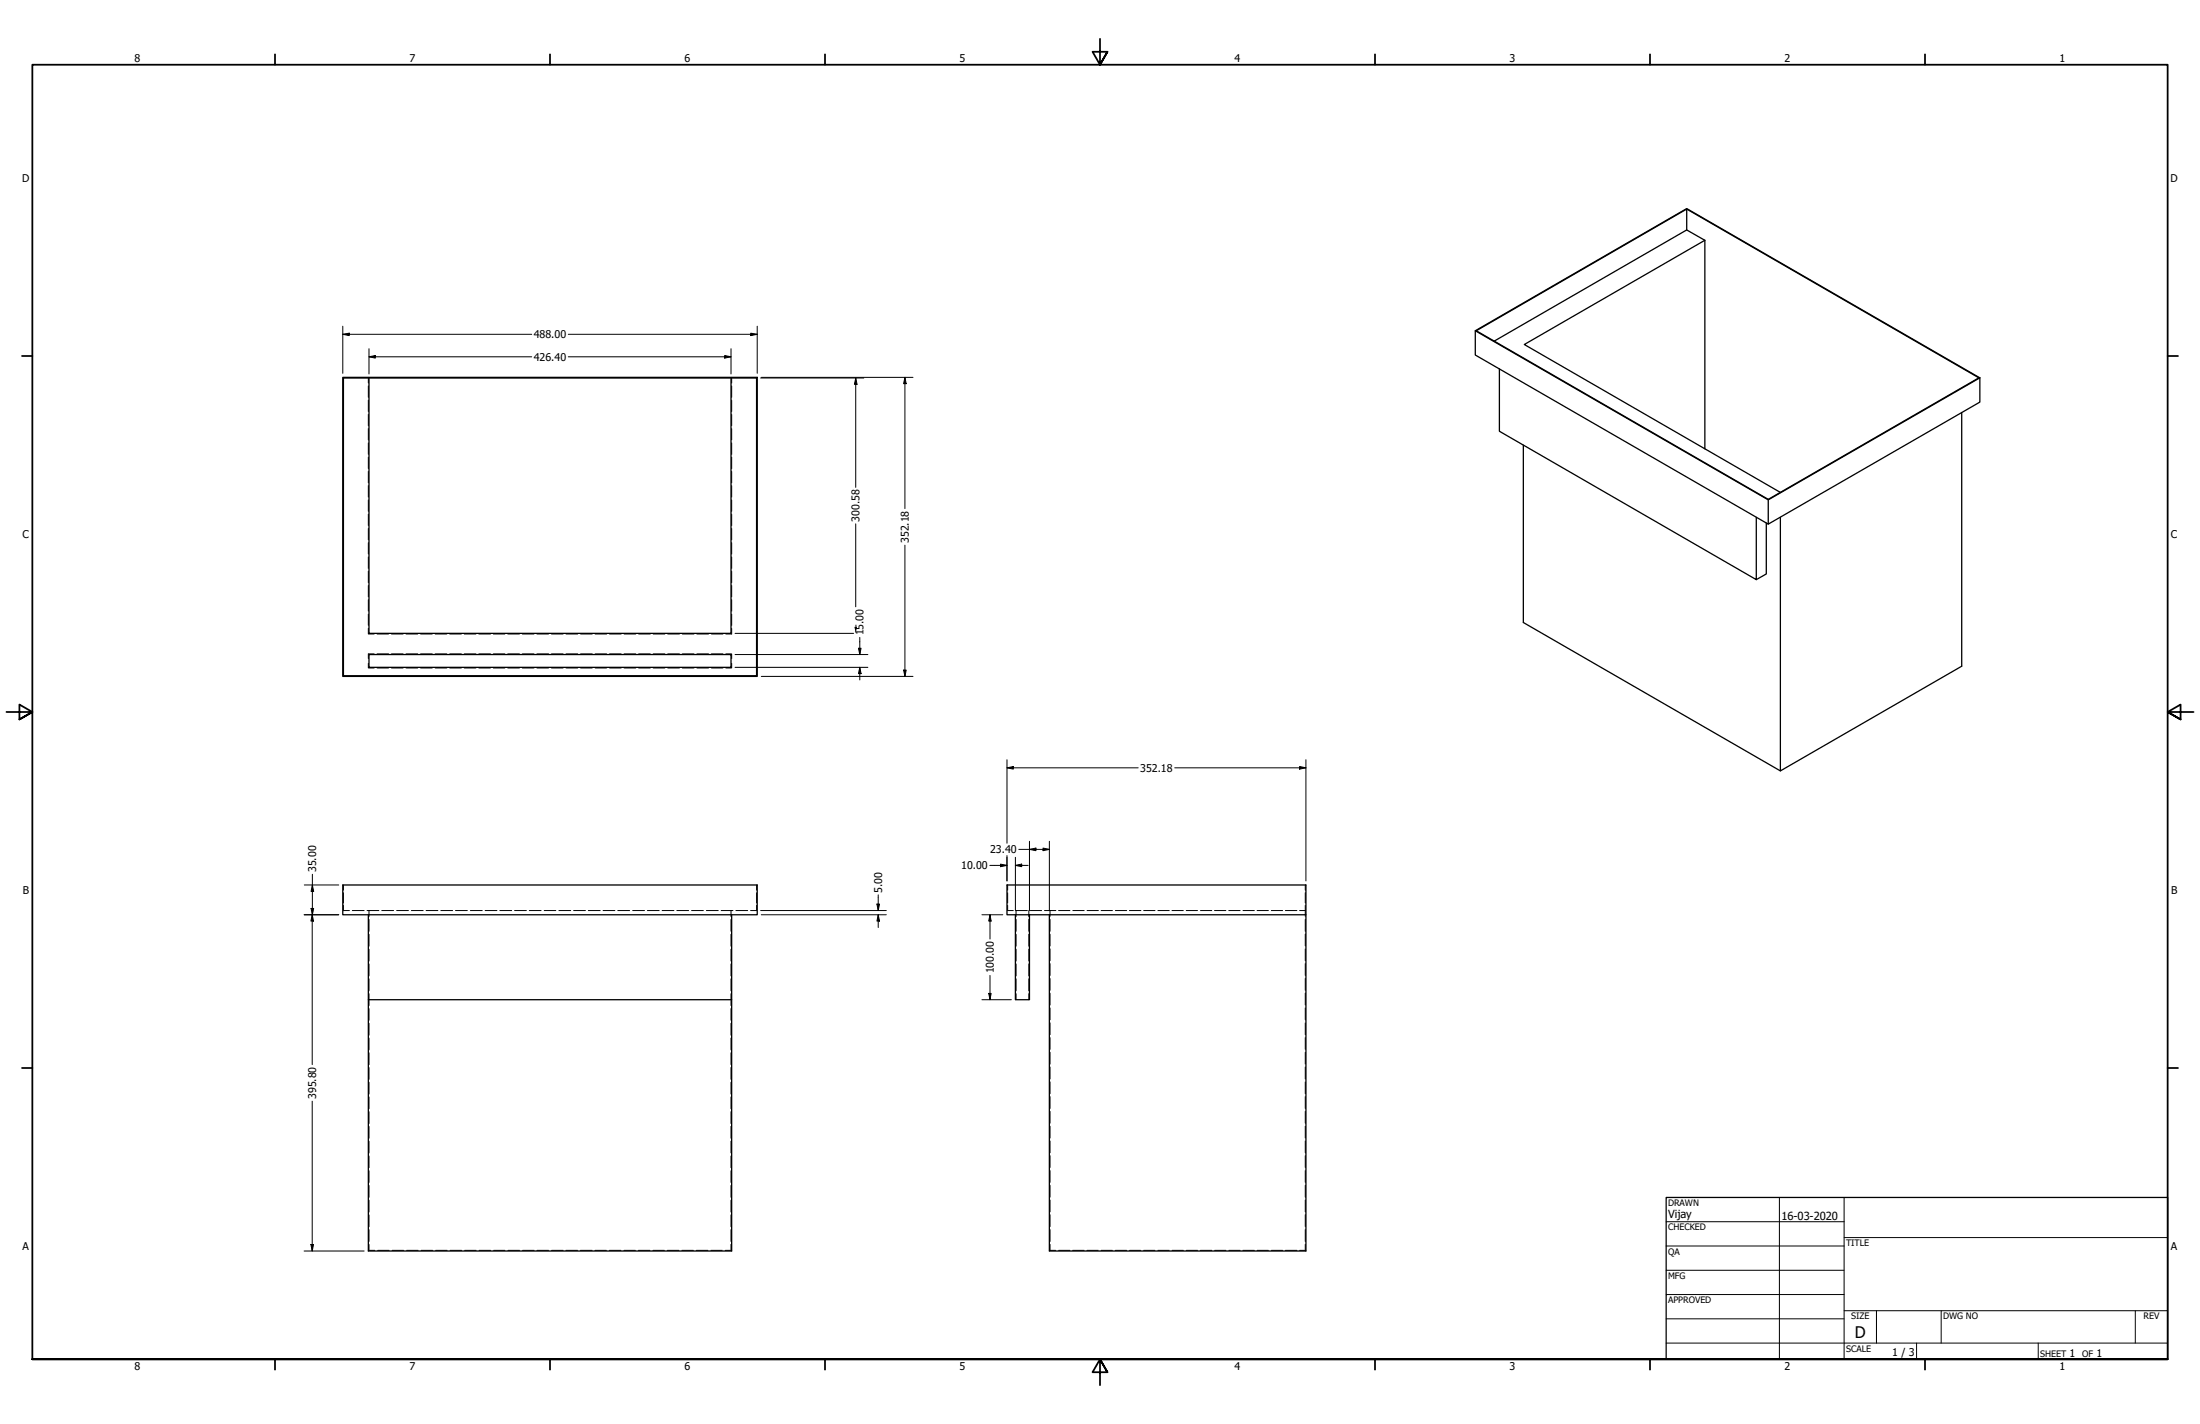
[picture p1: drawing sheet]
<svg xmlns="http://www.w3.org/2000/svg" width="864mm" height="559mm" viewBox="0 0 864 559" stroke-linecap="round" stroke-linejoin="round" font-family="sans-serif">
<!-- layer: Hidden (ANSI) -->
<g fill="none" stroke="#000" stroke-width=".39">
<path d="M144.6 148.1v2.2M144.6 151.4v4.5M144.6 157v4.5M287.2 148.1v2.2M287.2 151.4v4.5M287.2 157v4.5M144.6 162.6v4.5M144.6 168.2v4.5M144.6 173.8v4.5M144.6 179.4v4.5M287.2 162.6v4.5M287.2 168.2v4.5"/>
<path d="M287.2 173.8v4.5M287.2 179.4v4.5M144.6 185v4.5M144.6 190.6v4.5M144.6 196.2v4.5M287.2 185v4.5M287.2 190.6v4.5M287.2 196.2v4.5M144.6 201.8v4.4M144.6 207.4v4.4M144.6 213v4.4M144.6 218.6v4.5"/>
<path d="M287.2 201.8v4.4M287.2 207.4v4.4M287.2 213v4.4M287.2 218.6v4.5M144.6 224.2v4.5M144.6 229.7v4.6M144.6 235.3v4.5M287.2 224.2v4.5M287.2 229.7v4.6M287.2 235.3v4.5M144.6 246.6v2.2h2.3M144.6 241v4.4"/>
<path d="M146.9 256.6h-2.3v1.8M148 256.6h4.5M148 248.8h4.5M153.7 256.6h4.5M153.7 248.8h4.5M159.4 256.6h4.6M159.4 248.8h4.6M165.1 256.6h4.6M165.1 248.8h4.6M170.8 256.6h4.6M170.8 248.8h4.6M176.5 256.6h4.6"/>
<path d="M176.5 248.8h4.6M182.2 256.6h4.6M182.2 248.8h4.6M188 256.6h4.5M188 248.8h4.5M193.7 256.6h4.5M193.7 248.8h4.5M199.3 256.6h4.6M199.3 248.8h4.6M205 256.6h4.6M205 248.8h4.6M210.8 256.6h4.5"/>
<path d="M210.8 248.8h4.5M216.5 256.6h4.5M216.5 248.8h4.5M222.2 256.6h4.6M222.2 248.8h4.6M227.9 256.6h4.6M227.9 248.8h4.6M233.6 256.6h4.5M233.6 248.8h4.5M239.3 256.6h4.5M239.3 248.8h4.5M245 256.6h4.6"/>
<path d="M245 248.8h4.6M250.7 256.6h4.6M250.7 248.8h4.6M256.4 256.6h4.6M256.4 248.8h4.6M262.1 256.6h4.6M262.1 248.8h4.6M267.8 256.6h4.6M267.8 248.8h4.6M273.6 256.6h4.5M273.6 248.8h4.5M279.3 256.6h4.5"/>
<path d="M279.3 248.8h4.5M284.9 256.6h2.3v1.8M287.2 241v4.4M287.2 246.6v2.2h-2.3M144.6 260.3v1.8h2.3M148 262.1h4.5M153.7 262.1h4.5M159.4 262.1h4.6M165.1 262.1h4.6M170.8 262.1h4.6M176.5 262.1h4.6M182.2 262.1h4.6"/>
<path d="M188 262.1h4.5M193.7 262.1h4.5M199.3 262.1h4.6M205 262.1h4.6M210.8 262.1h4.5M216.5 262.1h4.5M222.2 262.1h4.6M227.9 262.1h4.6M233.6 262.1h4.5M239.3 262.1h4.5M245 262.1h4.6M250.7 262.1h4.6"/>
<path d="M256.4 262.1h4.6M262.1 262.1h4.6M267.8 262.1h4.6M273.6 262.1h4.5M279.3 262.1h4.5M287.2 260.3v1.8h-2.3M134.8 355.3v2h2.4M134.8 347.3v2M134.8 350.3v4M138.3 357.3h4.6M144.1 357.3h4.6M144.8 357.3v2.4"/>
<path d="M149.9 357.3h4.6M155.7 357.3h4.6M161.5 357.3h4.6M167.3 357.3h4.6M173 357.3h4.7M178.8 357.3h4.7M184.7 357.3h4.6M190.4 357.3h4.7M196.2 357.3h4.7M202 357.3h4.6M207.8 357.3h4.6M213.6 357.3h4.6"/>
<path d="M219.4 357.3h4.6M225.2 357.3h4.6M230.9 357.3h4.7M236.7 357.3h4.7M242.5 357.3h4.6M248.3 357.3h4.7M254.1 357.3h4.7M259.9 357.3h4.6M265.7 357.3h4.6M271.5 357.3h4.6M277.3 357.3h4.6M283.1 357.3h4.6"/>
<path d="M287 357.3v2.4M288.9 357.3h4.6M297 347.3v2M297 350.3v4M297 355.3v2h-2.4M395.5 355.3v2h2.3M395.5 347.3v2M395.5 350.3v4M403.3 357.3h-4.5v2.4M403.9 357.3v2.4M404.4 357.3h4.5M410 357.3h4.5"/>
<path d="M412.2 357.3v2.3M415.5 357.3h4.5M421.1 357.3h4.5M426.7 357.3h4.5M432.2 357.3h4.5M437.8 357.3h4.5M443.4 357.3h4.5M448.9 357.3h4.5M454.5 357.3h4.5M460.1 357.3h4.4M465.6 357.3h4.5M471.2 357.3h4.5"/>
<path d="M476.8 357.3h4.4M482.3 357.3h4.5M487.9 357.3h4.5M493.5 357.3h4.4M499 357.3h4.5M504.6 357.3h4.5M510.2 357.3h2.2M512.4 347.3v2M512.4 350.3v4M512.4 355.3v4.3M144.8 360.8v4.6M144.8 366.6v4.7"/>
<path d="M144.8 372.5v4.6M144.8 378.3v4.7M287 360.8v4.6M287 366.6v4.7M287 372.5v4.6M287 378.3v4.7M398.8 360.8v4.6M398.8 366.6v4.7M398.8 372.5v4.6M398.8 378.3v4.7M403.9 360.8v4.6M403.9 366.6v4.7"/>
<path d="M403.9 372.5v4.6M403.9 378.3v4.7M412.2 360.8v4.6M412.2 366.6v4.6M412.2 372.4v4.6M412.2 378.1v4.7M512.4 360.8v4.6M512.4 366.6v4.6M512.4 372.4v4.6M512.4 378.1v4.7M144.8 384.1v4.7M144.8 390v4.6"/>
<path d="M144.8 395.8v4.6M287 384.1v4.7M287 390v4.6M287 395.8v4.6M398.8 384.1v4.7M398.8 390v2.3M403.9 384.1v4.7M403.9 390v2.3M412.2 384v4.6M412.2 389.8v4.6M412.2 395.5v4.7M512.4 384v4.6"/>
<path d="M512.4 389.8v4.6M512.4 395.5v4.7M144.8 401.6v4.6M144.8 407.4v4.6M144.8 413.1v4.7M144.8 418.9v4.6M287 401.6v4.6M287 407.4v4.6M287 413.1v4.7M287 418.9v4.6M412.2 401.4v4.6M412.2 407.2v4.6"/>
<path d="M412.2 412.9v4.7M412.2 418.7v4.7M512.4 401.4v4.6M512.4 407.2v4.6M512.4 412.9v4.7M512.4 418.7v4.7M144.8 424.7v4.6M144.8 430.5v4.6M144.8 436.2v4.7M287 424.7v4.6M287 430.5v4.6M287 436.2v4.7"/>
<path d="M412.2 424.6v4.6M412.2 430.3v4.7M412.2 436.1v4.7M512.4 424.6v4.6M512.4 430.3v4.7M512.4 436.1v4.7M144.8 442v4.7M144.8 447.8v4.6M144.8 453.6v4.6M144.8 459.4v4.6M287 442v4.7M287 447.8v4.6"/>
<path d="M287 453.6v4.6M287 459.4v4.6M412.2 442v4.6M412.2 447.7v4.7M412.2 453.5v4.7M412.2 459.4v4.6M512.4 442v4.6M512.4 447.7v4.7M512.4 453.5v4.7M512.4 459.4v4.6M144.8 465.2v4.6M144.8 471v4.6"/>
<path d="M144.8 476.8v4.6M287 465.2v4.6M287 471v4.6M287 476.8v4.6M412.2 465.1v4.7M412.2 470.9v4.7M412.2 476.7v4.6M512.4 465.1v4.7M512.4 470.9v4.7M512.4 476.7v4.6M144.8 488.3v2.4h2.3M144.8 482.5v4.7"/>
<path d="M148.3 490.7h4.5M153.9 490.7h4.6M159.6 490.7h4.5M165.3 490.7h4.6M171 490.7h4.5M176.7 490.7h4.5M182.4 490.7h4.5M188 490.7h4.6M193.7 490.7h4.5M199.4 490.7h4.6M205.1 490.7h4.6M210.8 490.7h4.5"/>
<path d="M216.5 490.7h4.5M222.1 490.7h4.6M227.8 490.7h4.6M233.6 490.7h4.5M239.2 490.7h4.6M244.9 490.7h4.5M250.6 490.7h4.5M256.3 490.7h4.5M261.9 490.7h4.6M267.7 490.7h4.5M273.3 490.7h4.6M279 490.7h4.5"/>
<path d="M287 488.3v2.4h-2.3M287 482.5v4.7M412.2 488.3v2.4h2.2M412.2 482.5v4.7M415.5 490.7h4.5M421.1 490.7h4.5M426.7 490.7h4.4M432.2 490.7h4.5M437.8 490.7h4.5M443.4 490.7h4.4M448.9 490.7h4.5M454.5 490.7h4.5"/>
<path d="M460.1 490.7h4.4M465.6 490.7h4.5M471.2 490.7h4.5M476.8 490.7h4.4M482.3 490.7h4.5M487.9 490.7h4.5M493.5 490.7h4.4M499 490.7h4.5M504.6 490.7h4.5M512.4 488.3v2.4h-2.2M512.4 482.5v4.7"/>
</g>
<!-- layer: Visible (ANSI) -->
<g fill="none" stroke="#000" stroke-width=".51">
<path d="M662.1 82l114.7 66.3-82.7 47.7-114.6-66.2 82.6-47.8v8.2l-75.6 43.7M662.1 90.2l7.1 4.1M669.2 94.3l-70.8 40.9 100.5 58M669.2 94.3v81.8M579.1 129.8l83-47.9 115.1 66.4-83.1 47.9zM579.1 129.8v9.5l115 66.4M134.6 148.1h162.6v117.3h-162.6zM134.8 148.3h162.2v116.9h-162.2zM144.8 148.3v100.2h142.2v-100.2M588.6 144.7v24.5l100.8 58.3v-24.5M777.2 148.3v9.5l-83.1 47.9v-9.5M770.1 161.9v99.5l-71.2 41.1-100.9-58.2v-69.6"/>
<path d="M693.4 205.2v20l-4 2.3M698.9 203v99.5M144.8 256.9h142.2v5h-142.2zM134.6 347.3h162.6v11.7h-162.6zM144.6 359v33.3h142.6v-33.3M398.6 359v33.3h5.5v-33.3M411.9 359v131.9h100.7v-143.6h-117.3v11.7h117.3M144.6 392.3v98.6h142.6v-98.6"/>
</g>
<!-- layer: Border (ANSI) -->
<g fill="none" stroke="#000" stroke-width=".7">
<path d="M431.8 15.2v10.2l-2.9-5.1h5.8l-2.9 5.1 2.9-5.1M107.9 21.3v4.1M215.9 21.3v4.1M323.8 21.3v4.1M539.8 21.3v4.1M647.7 21.3v4.1M755.6 21.3v4.1M8.6 139.7h4.1M850.9 139.7h4.1M2.5 279.4h10.2l-5.1-2.9v5.8l5.1-2.9-5.1 2.9M861.1 279.4h-10.2l5.1-2.9v5.8l-5.1-2.9 5.1 2.9M8.6 419.1h4.1"/>
<path d="M850.9 419.1h4.1M12.7 533.4v-508h838.2v508h-838.2h838.2M107.9 533.4v4.1M215.9 533.4v4.1M323.8 533.4v4.1M434.7 538.5l-2.9-5.1 2.9 5.1h-5.8l2.9-5.1v10.2M539.8 533.4v4.1M647.7 533.4v4.1M755.6 533.4v4.1"/>
</g>
<!-- layer: Title (ANSI) -->
<g fill="none" stroke="#000" stroke-width=".39">
<path d="M654 479.4h69.9M698.5 469.9v63.5M723.9 469.9v63.5M654 488.9h69.9M654 498.5h69.9M723.9 485.6h127M654 508h69.9M654 517.5h69.9M723.9 514.3h127M736.6 514.3v12.7M762 514.3v12.7M838.2 514.3v12.7"/>
<path d="M654 527h196.9M752.3 527v6.4M800.1 527v6.4"/>
</g>
<path d="M654 469.9h196.9v63.5h-196.9z" fill="none" stroke="#000" stroke-width=".51"/>
<!-- layer: Dimension (ANSI) -->
<g fill="none" stroke="#000" stroke-width=".39">
<path d="M134.6 131.2l2.5-.5v1zM134.6 131.2h74.1M134.6 128v18.5M144.8 136.8v9.9M223.1 131.2h74.1M284.5 139.5l2.5 .5-2.5 .5zM287 136.8v9.9M294.7 130.7l2.5 .5-2.5 .5zM297.2 128v18.5M144.8 140l2.5-.5v1zM144.8 140h63.9M223.1 140h63.9"/>
<path d="M298.6 148.3h40.5M298.8 148.1h59.6M335.9 148.3l.5 2.5h-1zM335.9 148.3v43M355.2 148.1l.5 2.5h-1zM355.2 148.1v51.5M335.9 205.5v32.6M355.2 213.9v51.5M288.5 248.5h46.6M288.5 256.9h52.2M337 254.4h1l-.5 2.5zM337.5 250.1v6.8"/>
<path d="M288.5 261.9h52.2M298.8 265.4h59.6M337.5 261.9l.5 2.5h-1zM337.5 261.9v4.9M354.7 263h1l-.5 2.4zM395.3 298.1v32.8M512.6 298.1v47.6M395.3 301.3l2.5-.5v1zM395.3 301.3h51.5M461.1 301.3h51.5M510.2 300.8l2.4 .5-2.4 .5zM388.6 339.6h6.7"/>
<path d="M392.7 339.1l2.6 .5-2.6 .5zM395.3 335.7v10M398.6 339.6l2.5-.5v1zM398.6 339.6h5M398.6 336.4v21M399.9 333.3h12M404.1 333.3l2.6-.5v1zM404.1 330.1v27.3M409.4 332.8l2.5 .5-2.5 .5zM411.9 330.1v27.3M119.4 359h13.6M119.4 347.3h13.6"/>
<path d="M122.1 356.5h1l-.5 2.5zM122.6 359l.5 2.4h-1.1zM122.6 347.3l.5 2.5h-1zM122.6 343.1v74.7M298.6 357.3h49.3M298.8 359h49.1M344.2 354.8h1l-.5 2.5zM344.7 359l.5 2.4h-1zM344.7 351.2v6.1M344.7 359v5M385.4 359h8.2M388.6 359l.5 2.4h-1z"/>
<path d="M388.6 359v9.5M385.4 392.3h11.6M388.1 389.8h1l-.5 2.5zM388.6 382.8v9.5M122.6 432.1v58.8M119.4 490.9h23.5M122 488.4h1.1l-.5 2.5z"/>
</g>
<g fill="#000">
<path d="M134.6 131.2l2.5-.5v1z" fill-rule="evenodd"/>
<path d="M144.8 140l2.5-.5v1z" fill-rule="evenodd"/>
<path d="M294.7 130.7l2.5 .5-2.5 .5z" fill-rule="evenodd"/>
<path d="M284.5 139.5l2.5 .5-2.5 .5z" fill-rule="evenodd"/>
<path d="M335.9 148.3l.5 2.5h-1z" fill-rule="evenodd"/>
<path d="M355.2 148.1l.5 2.5h-1z" fill-rule="evenodd"/>
<path d="M335.4 246h1l-.5 2.5z" fill-rule="evenodd"/>
<path d="M337 254.4h1l-.5 2.5z" fill-rule="evenodd"/>
<path d="M337.5 261.9l.5 2.5h-1z" fill-rule="evenodd"/>
<path d="M354.7 263h1l-.5 2.4z" fill-rule="evenodd"/>
<path d="M395.3 301.3l2.5-.5v1z" fill-rule="evenodd"/>
<path d="M510.2 300.8l2.4 .5-2.4 .5z" fill-rule="evenodd"/>
<path d="M398.6 339.6l2.5-.5v1z" fill-rule="evenodd"/>
<path d="M404.1 333.3l2.6-.5v1z" fill-rule="evenodd"/>
<path d="M409.4 332.8l2.5 .5-2.5 .5z" fill-rule="evenodd"/>
<path d="M122.1 356.5h1l-.5 2.5z" fill-rule="evenodd"/>
<path d="M122.6 347.3l.5 2.5h-1z" fill-rule="evenodd"/>
<path d="M344.2 354.8h1l-.5 2.5z" fill-rule="evenodd"/>
<path d="M392.7 339.1l2.6 .5-2.6 .5z" fill-rule="evenodd"/>
<path d="M122.6 359l.5 2.4h-1.1z" fill-rule="evenodd"/>
<path d="M344.7 359l.5 2.4h-1z" fill-rule="evenodd"/>
<path d="M388.6 359l.5 2.4h-1z" fill-rule="evenodd"/>
<path d="M388.1 389.8h1l-.5 2.5z" fill-rule="evenodd"/>
<path d="M122 488.4h1.1l-.5 2.5z" fill-rule="evenodd"/>
</g>
<text font-size="6.3" x="728.1" y="524.9">D</text>
<g font-size="4.4">
<text x="654.8" y="477.8">Vijay</text>
<text x="699.3" y="478.6">16-03-2020</text>
</g>
<g font-size="4.2">
<text x="52.8" y="24.4">8</text>
<text x="160.8" y="24.4">7</text>
<text x="268.7" y="24.4">6</text>
<text x="376.7" y="24.4">5</text>
<text x="484.6" y="24.4">4</text>
<text x="592.6" y="24.4">3</text>
<text x="700.5" y="24.4">2</text>
<text x="808.5" y="24.4">1</text>
<text x="8.8" y="71.4">D</text>
<text x="852" y="71.4">D</text>
<text x="209.5" y="132.7">488.00</text>
<text x="209.5" y="141.5">426.40</text>
<text x="337.4" y="204.8" transform="rotate(-90 337.4 204.8)">300.58</text>
<text x="8.9" y="211.1">C</text>
<text x="356.7" y="213.1" transform="rotate(-90 356.7 213.1)">352.18</text>
<text x="852.2" y="211.1">C</text>
<text x="339" y="249.4" transform="rotate(-90 339 249.4)">15.00</text>
<text x="447.6" y="302.8">352.18</text>
<text x="388.7" y="334.8">23.40</text>
<text x="377.3" y="341.1">10.00</text>
<text x="124.1" y="342.3" transform="rotate(-90 124.1 342.3)">35.00</text>
<text x="9" y="350.8">B</text>
<text x="346.3" y="350.4" transform="rotate(-90 346.3 350.4)">5.00</text>
<text x="852.2" y="350.8">B</text>
<text x="390.1" y="382" transform="rotate(-90 390.1 382)">100.00</text>
<text x="124.1" y="431.3" transform="rotate(-90 124.1 431.3)">395.80</text>
<text x="8.9" y="490.5">A</text>
<text x="852.2" y="490.5">A</text>
<text x="742.8" y="532">1 / 3</text>
<text x="812.4" y="532.6">1</text>
<text x="823" y="532.6">1</text>
<text x="52.8" y="537.5">8</text>
<text x="160.8" y="537.5">7</text>
<text x="268.7" y="537.5">6</text>
<text x="376.7" y="537.5">5</text>
<text x="484.6" y="537.5">4</text>
<text x="592.6" y="537.5">3</text>
<text x="700.5" y="537.5">2</text>
<text x="808.5" y="537.5">1</text>
</g>
<g font-size="3.5">
<text x="654.8" y="473.2">DRAWN</text>
<text x="654.8" y="482.8">CHECKED</text>
<text x="724.7" y="488.9">TITLE</text>
<text x="654.8" y="492.3">QA</text>
<text x="654.8" y="501.8">MFG</text>
<text x="654.8" y="511.4">APPROVED</text>
<text x="726.7" y="517.7">SIZE</text>
<text x="762.8" y="517.7">DWG NO</text>
<text x="841.4" y="517.7">REV</text>
<text x="724.7" y="530.4">SCALE</text>
<text x="800.9" y="532.6">SHEET</text>
<text x="817.4" y="532.6">OF</text>
</g>
</svg>
